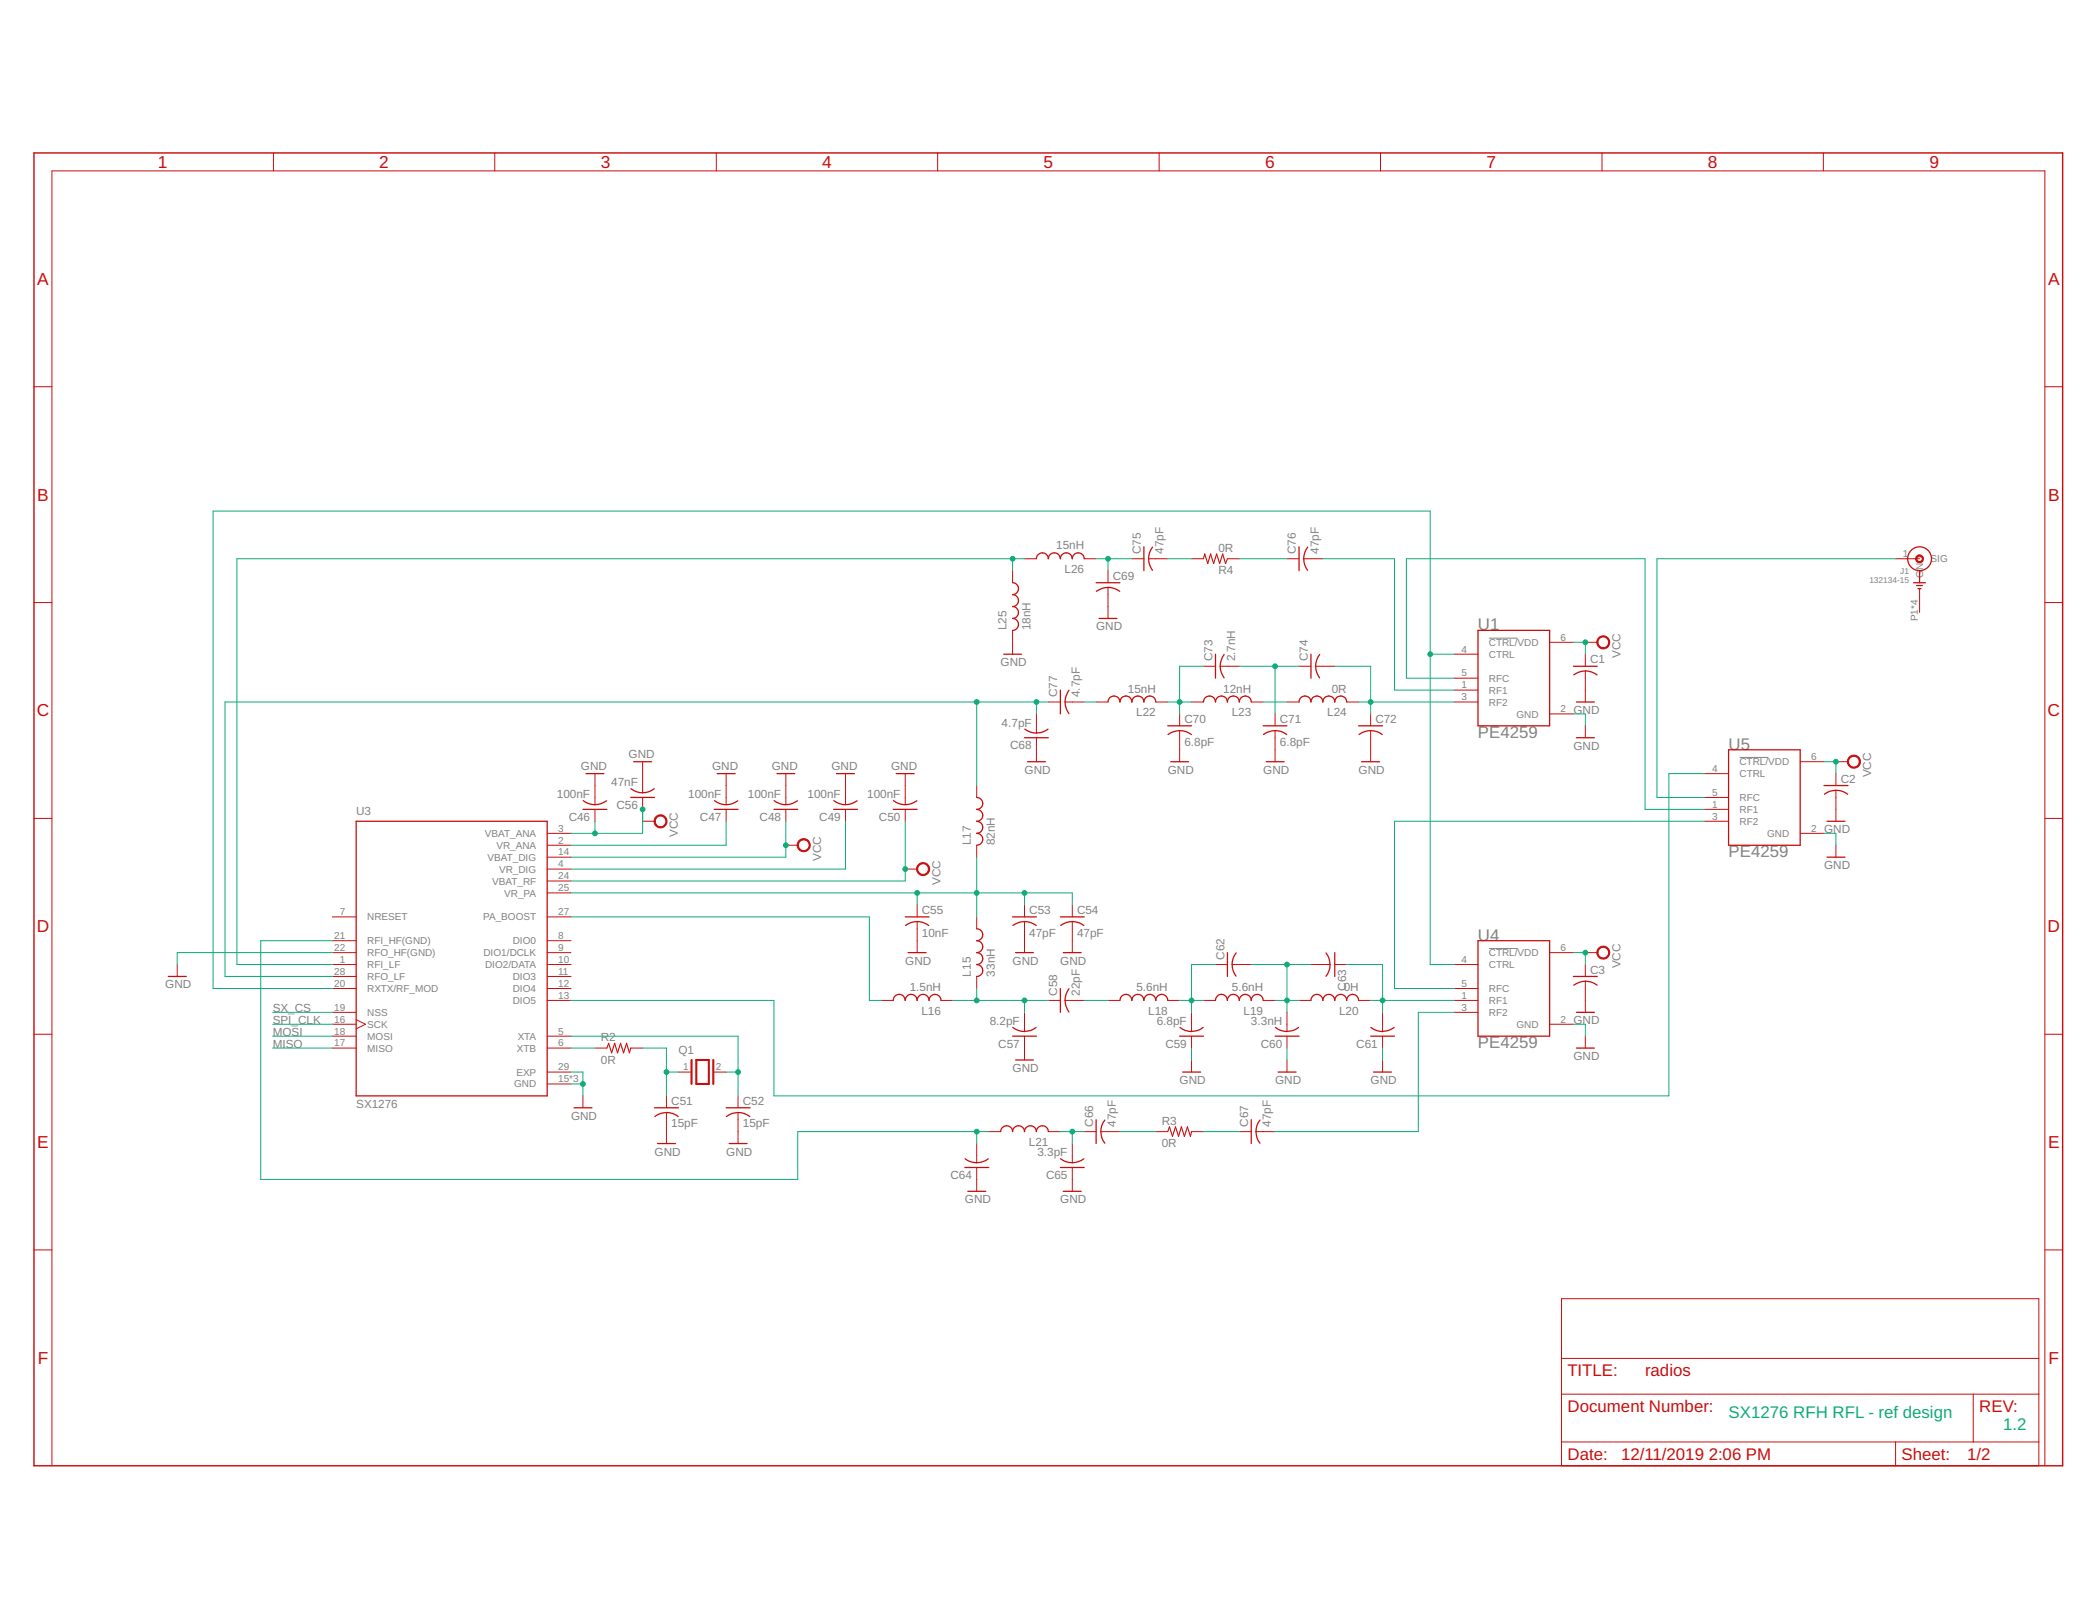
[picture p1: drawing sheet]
<svg xmlns="http://www.w3.org/2000/svg" width="279mm" height="216mm" viewBox="0 0 279 216" stroke-linecap="round" stroke-linejoin="round" font-family="sans-serif">
<path d="M198.5 85h3.8M231.9 100.9h3.8M198.5 126.4h3.8" fill="none" stroke="#808080" stroke-width=".13"/>
<g fill="none" stroke="#c90d0c" stroke-width=".17">
<path d="M135 77.7a.79 .79 0 0 1 .8 .8 .79 .79 0 0 1-.8 .7 .79 .79 0 0 1 .8 .8 .79 .79 0 0 1-.8 .8 .79 .79 0 0 1 .8 .8 .79 .79 0 0 1-.8 .8 .79 .79 0 0 1 .8 .8 .79 .79 0 0 1-.8 .8M138.2 74.5a.79 .79 0 0 1 .7-.8 .79 .79 0 0 1 .8 .8 .8 .8 0 0 1 .8-.8 .8 .8 0 0 1 .9 .8 .79 .79 0 0 1 .7-.8 .79 .79 0 0 1 .8 .8 .79 .79 0 0 1 .8-.8 .79 .79 0 0 1 .8 .8M146.1 77.7h3.2M146.2 78.8a2.55 2.55 0 0 1 3.1 0M152.5 72.9v3.2M153.1 74.5a2.48 2.48 0 0 0 .5 1.5M153.6 72.9a2.68 2.68 0 0 0-.5 1.6M173.2 72.9v3.2M174.3 72.9a2.52 2.52 0 0 0 0 3.1M255.1 77.7h1.6M255.5 78h.8M255.7 78.4h.4"/>
<path d="M255.9 76.1v1.6M133.8 87.2h2.4M136.6 98.3h3.1M136.6 97.2a2.68 2.68 0 0 0 1.6 .5M139.7 97.2a2.48 2.48 0 0 1-1.5 .5M141.4 92v3.1M142 93.6a2.48 2.48 0 0 0 .5 1.5M142.5 92a2.82 2.82 0 0 0-.5 1.6M146.5 82.4h2.4M147.7 93.6a.79 .79 0 0 1 .8-.8 .79 .79 0 0 1 .8 .8 .79 .79 0 0 1 .8-.8 .79 .79 0 0 1 .8 .8 .8 .8 0 0 1 .8-.8 .8 .8 0 0 1 .8 .8 .79 .79 0 0 1 .8-.8 .79 .79 0 0 1 .8 .8M155.7 96.7h3.1M155.7 97.9a2.55 2.55 0 0 1 3.1 0"/>
<path d="M160.4 93.6a.8 .8 0 0 1 .8-.8 .8 .8 0 0 1 .8 .8 .79 .79 0 0 1 .8-.8 .79 .79 0 0 1 .8 .8 .79 .79 0 0 1 .8-.8 .79 .79 0 0 1 .8 .8 .79 .79 0 0 1 .8-.8 .79 .79 0 0 1 .8 .8M162 87.2v3.2M163.2 87.2a2.55 2.55 0 0 0 0 3.1M168.4 96.7h3.2M168.4 97.9a2.55 2.55 0 0 1 3.1 0M173.2 93.6a.79 .79 0 0 1 .8-.8 .79 .79 0 0 1 .8 .8 .79 .79 0 0 1 .7-.8 .79 .79 0 0 1 .8 .8 .79 .79 0 0 1 .8-.8 .79 .79 0 0 1 .8 .8 .79 .79 0 0 1 .8-.8 .79 .79 0 0 1 .8 .8M174.8 87.2v3.2M175.4 88.8a2.6 2.6 0 0 0 .5 1.5M175.9 87.2a2.64 2.64 0 0 0-.5 1.6M181.1 96.7h3.2M181.2 97.9a2.52 2.52 0 0 1 3.1 0M197 84h9.6v12.7h-9.6z"/>
<path d="M209.7 88.8h3.2M210.1 98.3h2.4M210.1 93.6h2.4M211.3 89.4a2.82 2.82 0 0 1 1.6 .5M211.3 89.4a2.6 2.6 0 0 0-1.5 .5M230.4 99.9h9.6v12.7h-9.6zM47.5 109.5h25.4v36.5h-25.4zM77.7 107.9h3.2M77.7 106.7a2.51 2.51 0 0 0 3.2 0M78.1 103.1h2.4M84.1 106.3h3.1M84.1 105.1a2.64 2.64 0 0 0 1.6 .6"/>
<path d="M84.5 101.5h2.4M87.2 105.1a2.34 2.34 0 0 1-1.5 .5M95.2 107.9h3.2M95.2 106.7a2.48 2.48 0 0 0 3.1 0M95.6 103.1h2.4M103.2 107.9h3.1M103.2 106.7a2.51 2.51 0 0 0 3.1 0M103.6 103.1h2.3M111.1 107.9h3.2M111.1 106.7a2.51 2.51 0 0 0 3.2 0M111.5 103.1h2.4M119.1 107.9h3.2"/>
<path d="M119.1 106.7a2.51 2.51 0 0 0 3.1 0M119.5 103.1h2.4M130.2 106.3a.79 .79 0 0 1 .8 .8 .79 .79 0 0 1-.8 .8 .79 .79 0 0 1 .8 .8 .79 .79 0 0 1-.8 .8 .8 .8 0 0 1 .8 .8 .8 .8 0 0 1-.8 .8 .79 .79 0 0 1 .8 .8 .79 .79 0 0 1-.8 .7M137 101.5h2.4M156.1 101.5h2.3M168.8 101.5h2.4M181.5 101.5h2.4M243.1 104.7h3.2M243.2 105.9a2.52 2.52 0 0 1 3.1 0M243.5 109.5h2.4M243.5 114.2h2.4M22.4 130.1h2.4"/>
<path d="M119.1 133.3a.8 .8 0 0 1 .8-.8 .8 .8 0 0 1 .8 .8 .79 .79 0 0 1 .8-.8 .79 .79 0 0 1 .8 .8 .79 .79 0 0 1 .8-.8 .79 .79 0 0 1 .7 .8 .79 .79 0 0 1 .8-.8 .79 .79 0 0 1 .8 .8M120.7 122.2h3.1M121.1 127h2.3M122.3 122.8a2.68 2.68 0 0 1 1.5 .5M122.3 122.8a2.48 2.48 0 0 0-1.6 .5M130.2 123.8a.79 .79 0 0 1 .8 .8 .79 .79 0 0 1-.8 .8 .79 .79 0 0 1 .8 .8 .79 .79 0 0 1-.8 .8 .79 .79 0 0 1 .8 .8 .79 .79 0 0 1-.8 .7 .79 .79 0 0 1 .8 .8 .79 .79 0 0 1-.8 .8M135 122.2h3.2M135 138.1h3.2M135 136.9a2.47 2.47 0 0 0 3.1 0M135.4 127h2.4M136.6 122.8a2.82 2.82 0 0 1 1.5 .5M136.6 122.8a2.6 2.6 0 0 0-1.6 .5"/>
<path d="M141.4 122.2h3.1M141.4 131.7v3.2M141.7 127h2.4M142 133.3a2.6 2.6 0 0 0 .5 1.6M142.5 131.8a2.82 2.82 0 0 0-.5 1.5M142.9 122.8a2.68 2.68 0 0 1 1.6 .5M142.9 122.8a2.48 2.48 0 0 0-1.5 .5M149.3 133.3a.79 .79 0 0 1 .8-.8 .79 .79 0 0 1 .8 .8 .8 .8 0 0 1 .8-.8 .8 .8 0 0 1 .8 .8 .79 .79 0 0 1 .8-.8 .79 .79 0 0 1 .8 .8 .79 .79 0 0 1 .8-.8 .79 .79 0 0 1 .8 .8M157.2 138.1h3.2M157.3 136.9a2.44 2.44 0 0 0 3.1 0M162 133.3a.79 .79 0 0 1 .8-.8 .79 .79 0 0 1 .8 .8 .79 .79 0 0 1 .8-.8 .79 .79 0 0 1 .8 .8 .79 .79 0 0 1 .8-.8 .79 .79 0 0 1 .8 .8 .79 .79 0 0 1 .8-.8 .79 .79 0 0 1 .8 .8M163.6 127v3.1"/>
<path d="M164.3 128.5a2.48 2.48 0 0 0 .5 1.6M164.8 127a2.52 2.52 0 0 0-.6 1.5M170 138.1h3.2M170 136.9a2.44 2.44 0 0 0 3.1 0M174.8 133.3a.79 .79 0 0 1 .7-.8 .79 .79 0 0 1 .8 .8 .79 .79 0 0 1 .8-.8 .79 .79 0 0 1 .8 .8 .79 .79 0 0 1 .8-.8 .79 .79 0 0 1 .8 .8 .79 .79 0 0 1 .8-.8 .79 .79 0 0 1 .8 .8M176.8 127a2.55 2.55 0 0 1 0 3.1M177.9 127v3.1M182.7 138.1h3.2M182.7 136.9a2.47 2.47 0 0 0 3.1 0M197 125.4h9.6v12.7h-9.6zM209.7 130.1h3.2M209.8 131.3a2.55 2.55 0 0 1 3.1 0"/>
<path d="M210.1 139.7h2.4M210.1 134.9h2.4M76.5 147.6h2.4M87.2 147.6h3.2M87.3 148.8a2.55 2.55 0 0 1 3.1 0M87.7 152.4h2.3M96.8 147.6h3.2M96.8 148.8a2.55 2.55 0 0 1 3.1 0M97.2 152.4h2.4M128.6 155.6h3.2M128.7 154.4a2.52 2.52 0 0 0 3 0M129 158.8h2.4"/>
<path d="M133.4 150.8a.79 .79 0 0 1 .8-.8 .79 .79 0 0 1 .8 .8 .79 .79 0 0 1 .8-.8 .79 .79 0 0 1 .8 .8 .79 .79 0 0 1 .8-.8 .79 .79 0 0 1 .8 .8 .79 .79 0 0 1 .7-.8 .79 .79 0 0 1 .8 .8M135.4 141.3h2.4M141.4 155.6h3.1M141.4 154.4a2.55 2.55 0 0 0 3.1 0M141.7 158.8h2.4M146.1 149.2v3.2M147.3 149.3a2.52 2.52 0 0 0 0 3.1M157.6 142.9h2.4M166.8 149.2v3.2M168 149.3a2.52 2.52 0 0 0 0 3.1M170.4 142.9h2.4M183.1 142.9h2.4"/>
<circle cx="255.9" cy="74.5" r="1.59"/>
</g>
<g fill="none" stroke="#c90d0c" stroke-width=".13">
<path d="M36.4 20.4v2.4M66 20.4v2.4M95.5 20.4v2.4M125 20.4v2.4M154.5 20.4v2.4M184 20.4v2.4M213.6 20.4v2.4M243.1 20.4v2.4M4.5 51.5h2.4M272.6 51.5h2.4M135 76.1v1.6M136.6 74.5h1.6"/>
<path d="M144.5 74.5h1.6M147.7 76.1v1.6M147.7 78.3v4.1M150.9 74.5h1.6M153.1 74.5h2.6M158.8 74.5h1.6M163.6 74.5h1.6M171.6 74.5h1.6M173.8 74.5h2.5M252.7 74.5h3.2M255.9 78.4v3.2M4.5 80.3h2.4"/>
<path d="M135 84v3.2M138.2 95.1v2.6M138.2 98.3v3.2M139.7 93.6h1.7M142 93.6h2.5M146.1 93.6h1.6M154.1 93.6h1.6M157.2 95.1v1.6M157.2 97.4v4.1M158.8 93.6h1.6M160.4 88.8h1.6M162.7 88.8h2.5"/>
<path d="M166.8 93.6h1.6M170 95.1v1.6M170 97.4v4.1M171.6 93.6h1.6M173.2 88.8h1.6M175.4 88.8h2.5M179.5 93.6h1.6M182.7 95.1v1.6M182.7 97.4v4.1M193.8 93.6h3.2M193.8 87.2h3.2M193.8 90.4h3.2"/>
<path d="M193.8 92h3.2M206.6 85.6h3.1M206.6 95.1h3.1M211.3 85.6h1.6M211.3 87.2v1.6M211.3 89.4v4.2M211.3 96.7v1.6M272.6 80.3h2.4M4.5 109.1h2.4M72.9 111.1h3.2M72.9 112.6h3.2M72.9 115.8h3.2"/>
<path d="M72.9 114.2h3.2M72.9 117.4h3.2M72.9 119h3.2M79.3 103.1v4.1M79.3 107.9v1.6M85.7 109.5h1.5M85.7 101.5v4.1M85.7 106.3v1.6M96.8 103.1v4.1M96.8 107.9v1.6M104.8 112.6h1.5M104.8 103.1v4.1"/>
<path d="M104.8 107.9v1.6M112.7 103.1v4.1M112.7 107.9v1.6M120.7 115.8h1.6M120.7 103.1v4.1M120.7 107.9v1.6M130.2 104.7v1.6M130.2 112.6v1.6M227.2 109.5h3.2M227.2 103.1h3.2M227.2 106.3h3.2M227.2 107.9h3.2"/>
<path d="M240 111.1h3.1M240 101.5h3.1M244.7 101.5h1.6M244.7 103.1v1.6M244.7 105.3v4.2M244.7 112.6v1.6M272.6 109.1h2.4M4.5 137.8h2.4M23.6 128.5v1.6M44.3 128.5h3.2M44.3 138.1h3.2M44.3 139.7h3.2"/>
<path d="M44.3 125.4h3.2M44.3 122.2h3.2M44.3 127h3.2M44.3 130.1h3.2M44.3 131.7h3.2M44.3 134.9h3.2M44.3 136.5h3.2M47.5 135.9l1.2 .6-1.2 .6M72.9 128.5h3.2M72.9 138.1h3.2M72.9 139.7h3.2M72.9 125.4h3.2"/>
<path d="M72.9 122.2h3.2M72.9 127h3.2M72.9 130.1h3.2M72.9 131.7h3.2M72.9 133.3h3.2M79.3 139.7h1.6M84.1 139.7h1.6M117.5 133.3h1.6M122.3 120.6v1.6M122.3 122.8v4.2M125.4 133.3h1.6M130.2 122.2v1.6"/>
<path d="M130.2 130.1v1.6M136.6 120.6v1.6M136.6 122.8v4.2M136.6 134.9v2.6M136.6 138.1v3.2M139.7 133.3h1.7M142 133.3h2.5M142.9 120.6v1.6M142.9 122.8v4.2M147.7 133.3h1.6M155.7 133.3h1.5M158.8 134.9v2.6"/>
<path d="M158.8 138.1v1.6M160.4 133.3h1.6M162 128.5h1.6M164.3 128.5h2.5M168.4 133.3h1.6M171.6 134.9v2.6M171.6 138.1v1.6M173.2 133.3h1.6M174.8 128.5h2.5M177.9 128.5h1.6M181.1 133.3h1.6M184.3 134.9v2.6"/>
<path d="M184.3 138.1v1.6M193.8 128.5h3.2M193.8 131.7h3.2M193.8 133.3h3.2M193.8 134.9h3.2M206.6 127h3.1M206.6 136.5h3.1M211.3 127h1.6M211.3 128.5v1.6M211.3 130.8v4.1M211.3 138.1v1.6M272.6 137.8h2.4"/>
<path d="M72.9 142.9h3.2M72.9 144.5h3.2M77.7 146v1.6M88.8 146v1.6M88.8 148.3v4.1M90.4 142.9h1.6M95.2 142.9h1.6M98.4 146v1.6M98.4 148.3v4.1M130.2 152.4v2.6M130.2 155.6v3.2M131.8 150.8h1.6"/>
<path d="M139.7 150.8h1.7M142.9 152.4v2.6M142.9 155.6v3.2M144.5 150.8h1.6M146.7 150.8h2.6M154.1 150.8h1.6M158.8 141.3v1.6M158.8 150.8h1.6M165.2 150.8h1.6M167.4 150.8h2.6M171.6 141.3v1.6M184.3 141.3v1.6"/>
<path d="M4.5 166.6h2.4M208.2 173.1h63.6v22.2h-63.6zM272.6 166.6h2.4M6.9 195.3v-172.5h265.7v172.5M208.2 185.8h63.6M208.2 192.2h63.6M208.2 181h63.6M252.7 192.2v3.1M263 185.8v6.4"/>
</g>
<g fill="#c90d0c" stroke="#c90d0c" stroke-width=".13">
<path d="M87.3 108.9a.87 .87 0 0 1 1.4 0 .87 .87 0 0 1-.3 1.4 .87 .87 0 0 1-1.2-.8h.1a.71 .71 0 0 1 1-.7 .71 .71 0 0 1 .2 1.2 .71 .71 0 0 1-1.1-.3l-.1-.2h-.1z" fill-rule="evenodd"/>
<path d="M106.4 112.1a.88 .88 0 0 1 1.4 0 .88 .88 0 0 1-.4 1.4 .88 .88 0 0 1-1.1-.9h.1a.71 .71 0 0 1 1-.6 .71 .71 0 0 1 .2 1.1 .71 .71 0 0 1-1.1-.2l-.1-.3h-.1z" fill-rule="evenodd"/>
<path d="M122.3 115.3a.88 .88 0 0 1 1.5 0 .88 .88 0 0 1-.5 1.4 .88 .88 0 0 1-1.1-.9h.1a.71 .71 0 0 1 1-.7 .71 .71 0 0 1 .2 1.2 .71 .71 0 0 1-1.1-.3l-.1-.2h-.1z" fill-rule="evenodd"/>
<path d="M213 85.1a.87 .87 0 0 1 1.4 0 .87 .87 0 0 1-.4 1.3 .87 .87 0 0 1-1.1-.8h.1a.71 .71 0 0 1 1-.7 .71 .71 0 0 1 .2 1.2 .71 .71 0 0 1-1.2-.3v-.2h-.1z" fill-rule="evenodd"/>
<path d="M246.4 101a.88 .88 0 0 1 1.4 0 .88 .88 0 0 1-.4 1.3 .88 .88 0 0 1-1.1-.8h.1a.71 .71 0 0 1 1-.7 .71 .71 0 0 1 .2 1.2 .71 .71 0 0 1-1.2-.3v-.2h-.1z" fill-rule="evenodd"/>
<path d="M213 126.4a.87 .87 0 0 1 1.4 .1 .87 .87 0 0 1-.4 1.3 .87 .87 0 0 1-1.1-.8h.1a.71 .71 0 0 1 1-.7 .71 .71 0 0 1 .2 1.2 .71 .71 0 0 1-1.2-.3v-.2h-.1z" fill-rule="evenodd"/>
<path d="M255.5 74.1a.52 .52 0 0 1 .8 .1 .52 .52 0 0 1-.3 .8 .52 .52 0 0 1-.6-.5h.1a.37 .37 0 0 1 .5-.4 .37 .37 0 0 1 .2 .6 .37 .37 0 0 1-.7-.1v-.1h-.1z" fill-rule="evenodd"/>
</g>
<path d="M92.2 141.3v3.2M92.8 141.3h1.7v3.2h-1.7zM95.1 141.3v3.2" fill="none" stroke="#c90d0c" stroke-width=".28"/>
<path d="M160.4 74.5l.2-.7 .4 1.3 .4-1.3 .4 1.3 .4-1.3 .4 1.3 .4-1.3 .4 1.3 .2-.6M80.9 139.7l.2-.7 .4 1.3 .4-1.3 .4 1.3 .4-1.3 .4 1.3 .4-1.3 .4 1.3 .2-.6M155.7 150.8l.2-.6 .4 1.2 .4-1.2 .4 1.2 .4-1.2 .4 1.2 .4-1.2 .4 1.2 .1-.6" fill="none" stroke="#c90d0c" stroke-width=".15"/>
<path d="M4.5 20.4h270.5v174.9h-270.5z" fill="none" stroke="#c90d0c" stroke-width=".19"/>
<g fill="none" stroke="#0dab76" stroke-width=".13">
<path d="M135 74.5v1.6M136.6 74.5h-105v54h12.7M146.1 74.5h4.8M147.7 74.5v1.6M155.7 74.5h3.1M165.2 74.5h6.4M176.3 74.5h9.6v17.5h7.9M252.7 74.5h-31.8v31.8h6.3M130.2 93.6v11.1M138.2 93.6v1.5M139.7 93.6h-109.7v36.5h14.3M144.5 93.6h1.6"/>
<path d="M155.7 93.6h3.1M160.4 88.8h-3.2v6.3M165.2 88.8h8M168.4 93.6h3.2M170 88.8v6.3M177.9 88.8h4.8v6.3M181.1 93.6h12.7M190.6 87.2h3.2M193.8 90.4h-6.3v-15.9h31.8v33.4h7.9M209.7 85.6h1.6v1.6M209.7 95.1h1.6v1.6M76.1 119h66.8v1.6"/>
<path d="M79.3 109.5v1.6M85.7 107.9v3.2h-9.6M96.8 109.5v3.1h-20.7M104.8 109.5v4.7h-28.7M112.7 109.5v6.3h-36.6M120.7 109.5v7.9h-44.6M122.3 119v1.6M130.2 114.2v8M136.6 119v1.6M227.2 103.1h-4.7v42.9h-119.3v-12.7h-27.1M227.2 109.5h-41.3v22.2h7.9M243.1 111.1h1.6v1.5"/>
<path d="M243.1 101.5h1.6v1.6M36.3 136.5h8M36.3 139.7h8M36.3 138.1h8M36.3 134.9h8M44.3 127h-20.7v1.5M44.3 125.4h-9.5v31.8h71.5v-6.4h25.5M76.1 139.7h3.2M76.1 138.1h22.3v7.9M76.1 122.2h39.8v11.1h1.6M85.7 139.7h3.1v6.3M127 133.3h12.7"/>
<path d="M130.2 131.7v1.6M136.6 133.3v1.6M144.5 133.3h3.2M157.2 133.3h3.2M158.8 139.7v1.6M162 128.5h-3.2v6.4M166.8 128.5h8M170 133.3h3.2M171.6 128.5v6.4M171.6 139.7v1.6M179.5 128.5h4.8v6.4M182.7 133.3h11.1"/>
<path d="M184.3 139.7v1.6M193.8 128.5h-3.2v-60.4h-162.2v63.6h15.9M193.8 134.9h-4.7v15.9h-19.1M209.7 127h1.6v1.5M209.7 136.5h1.6v1.6M76.1 144.5h1.6M76.1 142.9h1.6v3.1M88.8 142.9h1.6M96.8 142.9h1.6M130.2 150.8v1.6M141.4 150.8h3.1M142.9 150.8v1.6"/>
<path d="M149.3 150.8h4.8M160.4 150.8h4.8"/>
</g>
<g fill="#0dab76" stroke="#0dab76" stroke-width=".13">
<circle cx="104.8" cy="112.6" r=".32"/>
<circle cx="120.7" cy="115.8" r=".32"/>
<circle cx="85.7" cy="107.9" r=".32"/>
<circle cx="79.3" cy="111.1" r=".32"/>
<circle cx="211.3" cy="85.6" r=".32"/>
<circle cx="244.7" cy="101.5" r=".32"/>
<circle cx="211.3" cy="127" r=".32"/>
<circle cx="77.7" cy="144.5" r=".32"/>
<circle cx="88.8" cy="142.9" r=".32"/>
<circle cx="98.4" cy="142.9" r=".32"/>
<circle cx="136.6" cy="119" r=".32"/>
<circle cx="122.3" cy="119" r=".32"/>
<circle cx="130.2" cy="119" r=".32"/>
<circle cx="130.2" cy="93.6" r=".32"/>
<circle cx="138.2" cy="93.6" r=".32"/>
<circle cx="158.8" cy="133.3" r=".32"/>
<circle cx="171.6" cy="133.3" r=".32"/>
<circle cx="171.6" cy="128.5" r=".32"/>
<circle cx="184.3" cy="133.3" r=".32"/>
<circle cx="130.2" cy="150.8" r=".32"/>
<circle cx="142.9" cy="150.8" r=".32"/>
<circle cx="130.2" cy="133.3" r=".32"/>
<circle cx="136.6" cy="133.3" r=".32"/>
<circle cx="157.2" cy="93.6" r=".32"/>
<circle cx="170" cy="88.8" r=".32"/>
<circle cx="182.7" cy="93.6" r=".32"/>
<circle cx="135" cy="74.5" r=".32"/>
<circle cx="147.7" cy="74.5" r=".32"/>
<circle cx="190.6" cy="87.2" r=".32"/>
</g>
<g font-size="2.3" fill="#c90d0c">
<text x="21" y="22.4">1</text>
<text x="50.6" y="22.4">2</text>
<text x="80.1" y="22.4">3</text>
<text x="109.6" y="22.4">4</text>
<text x="139.1" y="22.4">5</text>
<text x="168.6" y="22.4">6</text>
<text x="198.1" y="22.4">7</text>
<text x="227.7" y="22.4">8</text>
<text x="257.2" y="22.4">9</text>
<text x="5" y="38">A</text>
<text x="273" y="38">A</text>
<text x="5" y="66.7">B</text>
<text x="273" y="66.7">B</text>
<text x="4.9" y="95.5">C</text>
<text x="272.9" y="95.5">C</text>
<text x="4.9" y="124.3">D</text>
<text x="272.9" y="124.3">D</text>
<text x="5" y="153">E</text>
<text x="273" y="153">E</text>
<text x="5" y="181.8">F</text>
<text x="273.1" y="181.8">F</text>
</g>
<g font-size="2.2" fill="#808080">
<text x="197" y="84">U1</text>
<text x="197" y="98.3">PE4259</text>
<text x="230.4" y="99.9">U5</text>
<text x="230.4" y="114.2">PE4259</text>
<text x="197" y="125.4">U4</text>
<text x="197" y="139.7">PE4259</text>
</g>
<g font-size="2.2" fill="#c90d0c">
<text x="208.9" y="183.4">TITLE:</text>
<text x="219.3" y="183.4">radios</text>
<text x="208.9" y="188.2">Document Number:</text>
<text x="263.8" y="188.2">REV:</text>
<text x="208.9" y="194.6">Date:</text>
<text x="216.1" y="194.6">12/11/2019</text>
<text x="227.8" y="194.6">2:06 PM</text>
<text x="253.5" y="194.6">Sheet:</text>
<text x="262.2" y="194.6">1/2</text>
</g>
<g font-size="2.2" fill="#0dab76">
<text x="230.4" y="189">SX1276 RFH RFL - ref design</text>
<text x="267" y="190.6">1.2</text>
</g>
<g font-size="1.6" fill="#808080">
<text x="140.8" y="73.2">15nH</text>
<text x="141.9" y="76.4">L26</text>
<text x="148.3" y="77.3">C69</text>
<text x="152.1" y="73.8" transform="rotate(-90 152.1 73.8)">C75</text>
<text x="155.1" y="73.8" transform="rotate(-90 155.1 73.8)">47pF</text>
<text x="162.4" y="73.5">0R</text>
<text x="162.4" y="76.5">R4</text>
<text x="172.8" y="73.8" transform="rotate(-90 172.8 73.8)">C76</text>
<text x="175.8" y="73.8" transform="rotate(-90 175.8 73.8)">47pF</text>
<text x="133.4" y="88.8">GND</text>
<text x="134.2" y="84" transform="rotate(-90 134.2 84)">L25</text>
<text x="137.4" y="84" transform="rotate(-90 137.4 84)">18nH</text>
<text x="146.1" y="84">GND</text>
<text x="161.6" y="88.1" transform="rotate(-90 161.6 88.1)">C73</text>
<text x="164.6" y="88.1" transform="rotate(-90 164.6 88.1)">2.7nH</text>
<text x="174.3" y="88.1" transform="rotate(-90 174.3 88.1)">C74</text>
<text x="212" y="88.4">C1</text>
<text x="216" y="87.7" transform="rotate(-90 216 87.7)">VCC</text>
<text x="140.9" y="92.9" transform="rotate(-90 140.9 92.9)">C77</text>
<text x="144" y="92.9" transform="rotate(-90 144 92.9)">4.7pF</text>
<text x="150.3" y="92.3">15nH</text>
<text x="151.5" y="95.5">L22</text>
<text x="163.1" y="92.3">12nH</text>
<text x="164.2" y="95.5">L23</text>
<text x="176.9" y="95.5">L24</text>
<text x="177.5" y="92.3">0R</text>
<text x="209.7" y="95.1">GND</text>
<text x="83.8" y="101">GND</text>
<text x="133.5" y="96.8">4.7pF</text>
<text x="134.7" y="99.8">C68</text>
<text x="157.9" y="99.4">6.8pF</text>
<text x="157.9" y="96.3">C70</text>
<text x="170.6" y="99.4">6.8pF</text>
<text x="170.6" y="96.3">C71</text>
<text x="183.3" y="96.3">C72</text>
<text x="209.7" y="99.9">GND</text>
<text x="74.2" y="106.4">100nF</text>
<text x="77.4" y="102.6">GND</text>
<text x="81.5" y="104.8">47nF</text>
<text x="82.2" y="107.8">C56</text>
<text x="91.7" y="106.4">100nF</text>
<text x="94.9" y="102.6">GND</text>
<text x="99.7" y="106.4">100nF</text>
<text x="102.9" y="102.6">GND</text>
<text x="107.6" y="106.4">100nF</text>
<text x="110.8" y="102.6">GND</text>
<text x="115.6" y="106.4">100nF</text>
<text x="118.8" y="102.6">GND</text>
<text x="136.6" y="103.1">GND</text>
<text x="155.7" y="103.1">GND</text>
<text x="168.4" y="103.1">GND</text>
<text x="181.1" y="103.1">GND</text>
<text x="245.4" y="104.3">C2</text>
<text x="249.4" y="103.6" transform="rotate(-90 249.4 103.6)">VCC</text>
<text x="47.5" y="108.7">U3</text>
<text x="75.8" y="109.4">C46</text>
<text x="90.4" y="111.6" transform="rotate(-90 90.4 111.6)">VCC</text>
<text x="93.3" y="109.4">C47</text>
<text x="101.3" y="109.4">C48</text>
<text x="109.2" y="109.4">C49</text>
<text x="117.2" y="109.4">C50</text>
<text x="129.4" y="112.6" transform="rotate(-90 129.4 112.6)">L17</text>
<text x="132.6" y="112.6" transform="rotate(-90 132.6 112.6)">82nH</text>
<text x="243.1" y="111.1">GND</text>
<text x="109.5" y="114.7" transform="rotate(-90 109.5 114.7)">VCC</text>
<text x="125.4" y="117.9" transform="rotate(-90 125.4 117.9)">VCC</text>
<text x="243.1" y="115.8">GND</text>
<text x="122.9" y="124.8">10nF</text>
<text x="122.9" y="121.8">C55</text>
<text x="137.2" y="124.8">47pF</text>
<text x="137.2" y="121.8">C53</text>
<text x="143.6" y="124.8">47pF</text>
<text x="143.6" y="121.8">C54</text>
<text x="22" y="131.7">GND</text>
<text x="120.7" y="128.5">GND</text>
<text x="129.4" y="130.1" transform="rotate(-90 129.4 130.1)">L15</text>
<text x="132.6" y="130.1" transform="rotate(-90 132.6 130.1)">33nH</text>
<text x="135" y="128.5">GND</text>
<text x="141.3" y="128.5">GND</text>
<text x="163.2" y="127.9" transform="rotate(-90 163.2 127.9)">C62</text>
<text x="212" y="129.7">C3</text>
<text x="216" y="129" transform="rotate(-90 216 129)">VCC</text>
<text x="36.4" y="134.9">SX_CS</text>
<text x="36.4" y="136.5">SPI_CLK</text>
<text x="121.3" y="132.1">1.5nH</text>
<text x="122.8" y="135.2">L16</text>
<text x="131.9" y="136.6">8.2pF</text>
<text x="140.9" y="132.7" transform="rotate(-90 140.9 132.7)">C58</text>
<text x="144" y="132.7" transform="rotate(-90 144 132.7)">22pF</text>
<text x="151.5" y="132.1">5.6nH</text>
<text x="153.1" y="135.2">L18</text>
<text x="154.2" y="136.6">6.8pF</text>
<text x="164.2" y="132.1">5.6nH</text>
<text x="165.8" y="135.2">L19</text>
<text x="166.8" y="136.6">3.3nH</text>
<text x="178.5" y="135.2">L20</text>
<text x="179.1" y="132.1">0H</text>
<text x="179.4" y="132" transform="rotate(-90 179.4 132)">C63</text>
<text x="209.7" y="136.5">GND</text>
<text x="36.4" y="138.1">MOSI</text>
<text x="36.4" y="139.7">MISO</text>
<text x="80.1" y="141.8">0R</text>
<text x="80.1" y="138.7">R2</text>
<text x="90.4" y="140.5">Q1</text>
<text x="133.1" y="139.6">C57</text>
<text x="135" y="142.9">GND</text>
<text x="155.3" y="139.6">C59</text>
<text x="168.1" y="139.6">C60</text>
<text x="180.8" y="139.6">C61</text>
<text x="209.7" y="141.3">GND</text>
<text x="47.5" y="147.6">SX1276</text>
<text x="76.1" y="149.2">GND</text>
<text x="89.5" y="147.2">C51</text>
<text x="99" y="147.2">C52</text>
<text x="154.9" y="149.9">R3</text>
<text x="157.2" y="144.5">GND</text>
<text x="170" y="144.5">GND</text>
<text x="182.7" y="144.5">GND</text>
<text x="87.3" y="154">GND</text>
<text x="89.5" y="150.3">15pF</text>
<text x="96.8" y="154">GND</text>
<text x="99" y="150.3">15pF</text>
<text x="137.1" y="152.7">L21</text>
<text x="138.3" y="154.1">3.3pF</text>
<text x="145.7" y="150.2" transform="rotate(-90 145.7 150.2)">C66</text>
<text x="148.7" y="150.2" transform="rotate(-90 148.7 150.2)">47pF</text>
<text x="154.9" y="152.9">0R</text>
<text x="166.4" y="150.2" transform="rotate(-90 166.4 150.2)">C67</text>
<text x="169.4" y="150.2" transform="rotate(-90 169.4 150.2)">47pF</text>
<text x="126.7" y="157.1">C64</text>
<text x="128.6" y="160.4">GND</text>
<text x="139.4" y="157.1">C65</text>
<text x="141.3" y="160.4">GND</text>
</g>
<g font-size="1.3" fill="#808080">
<text x="253.7" y="74.2">1</text>
<text x="256.3" y="77" transform="rotate(-90 256.3 77)">GND</text>
<text x="257.3" y="74.9">SIG</text>
<text x="255.7" y="82.8" transform="rotate(-90 255.7 82.8)">P1*4</text>
<text x="194.8" y="87">4</text>
<text x="198.5" y="86.1">CTRL/VDD</text>
<text x="198.5" y="87.7">CTRL</text>
<text x="208" y="85.4">6</text>
<text x="194.8" y="90.2">5</text>
<text x="194.8" y="91.7">1</text>
<text x="194.8" y="93.3">3</text>
<text x="198.5" y="90.9">RFC</text>
<text x="198.5" y="92.4">RF1</text>
<text x="198.5" y="94">RF2</text>
<text x="202.2" y="95.6">GND</text>
<text x="208" y="94.9">2</text>
<text x="231.9" y="102">CTRL/VDD</text>
<text x="241.4" y="101.3">6</text>
<text x="228.2" y="102.9">4</text>
<text x="228.2" y="106.1">5</text>
<text x="228.2" y="107.6">1</text>
<text x="231.9" y="103.6">CTRL</text>
<text x="231.9" y="106.8">RFC</text>
<text x="64.6" y="111.5">VBAT_ANA</text>
<text x="66.2" y="113.1">VR_ANA</text>
<text x="74.4" y="110.8">3</text>
<text x="74.4" y="112.4">2</text>
<text x="228.2" y="109.2">3</text>
<text x="231.9" y="108.3">RF1</text>
<text x="231.9" y="109.9">RF2</text>
<text x="235.6" y="111.5">GND</text>
<text x="241.4" y="110.8">2</text>
<text x="65" y="114.7">VBAT_DIG</text>
<text x="65.6" y="117.9">VBAT_RF</text>
<text x="66.5" y="116.3">VR_DIG</text>
<text x="67.2" y="119.5">VR_PA</text>
<text x="74.4" y="115.6">4</text>
<text x="74.4" y="114">14</text>
<text x="74.4" y="117.2">24</text>
<text x="74.4" y="118.8">25</text>
<text x="44.5" y="125.1">21</text>
<text x="45.3" y="122">7</text>
<text x="48.9" y="122.7">NRESET</text>
<text x="48.9" y="125.8">RFI_HF(GND)</text>
<text x="64.4" y="122.7">PA_BOOST</text>
<text x="68.4" y="125.8">DIO0</text>
<text x="74.4" y="125.1">8</text>
<text x="74.4" y="122">27</text>
<text x="44.5" y="126.7">22</text>
<text x="44.5" y="131.5">20</text>
<text x="44.5" y="129.9">28</text>
<text x="45.3" y="128.3">1</text>
<text x="48.9" y="129">RFI_LF</text>
<text x="48.9" y="127.4">RFO_HF(GND)</text>
<text x="48.9" y="130.6">RFO_LF</text>
<text x="64.4" y="127.4">DIO1/DCLK</text>
<text x="64.7" y="129">DIO2/DATA</text>
<text x="68.4" y="130.6">DIO3</text>
<text x="74.4" y="126.7">9</text>
<text x="74.4" y="128.3">10</text>
<text x="74.4" y="129.9">11</text>
<text x="74.4" y="131.5">12</text>
<text x="194.8" y="128.3">4</text>
<text x="194.8" y="131.5">5</text>
<text x="198.5" y="127.4">CTRL/VDD</text>
<text x="198.5" y="129">CTRL</text>
<text x="208" y="126.7">6</text>
<text x="44.5" y="134.7">19</text>
<text x="44.5" y="136.3">16</text>
<text x="44.5" y="137.9">18</text>
<text x="48.9" y="135.4">NSS</text>
<text x="48.9" y="137">SCK</text>
<text x="48.9" y="132.2">RXTX/RF_MOD</text>
<text x="68.4" y="132.2">DIO4</text>
<text x="68.4" y="133.8">DIO5</text>
<text x="74.4" y="137.9">5</text>
<text x="74.4" y="133.1">13</text>
<text x="194.8" y="133.1">1</text>
<text x="194.8" y="134.7">3</text>
<text x="198.5" y="132.2">RFC</text>
<text x="198.5" y="133.8">RF1</text>
<text x="198.5" y="135.4">RF2</text>
<text x="202.2" y="137">GND</text>
<text x="208" y="136.3">2</text>
<text x="44.5" y="139.5">17</text>
<text x="48.9" y="138.6">MOSI</text>
<text x="48.9" y="140.2">MISO</text>
<text x="68.8" y="143.3">EXP</text>
<text x="68.9" y="140.2">XTB</text>
<text x="69" y="138.6">XTA</text>
<text x="74.4" y="142.6">29</text>
<text x="74.4" y="139.5">6</text>
<text x="91.1" y="142.6">1</text>
<text x="95.4" y="142.6">2</text>
<text x="68.5" y="144.9">GND</text>
<text x="74.4" y="144.2">15*3</text>
</g>
<g font-size="1.1" fill="#808080">
<text x="249.2" y="77.7">132134-15</text>
<text x="253.3" y="76.5">J1</text>
</g>
</svg>
